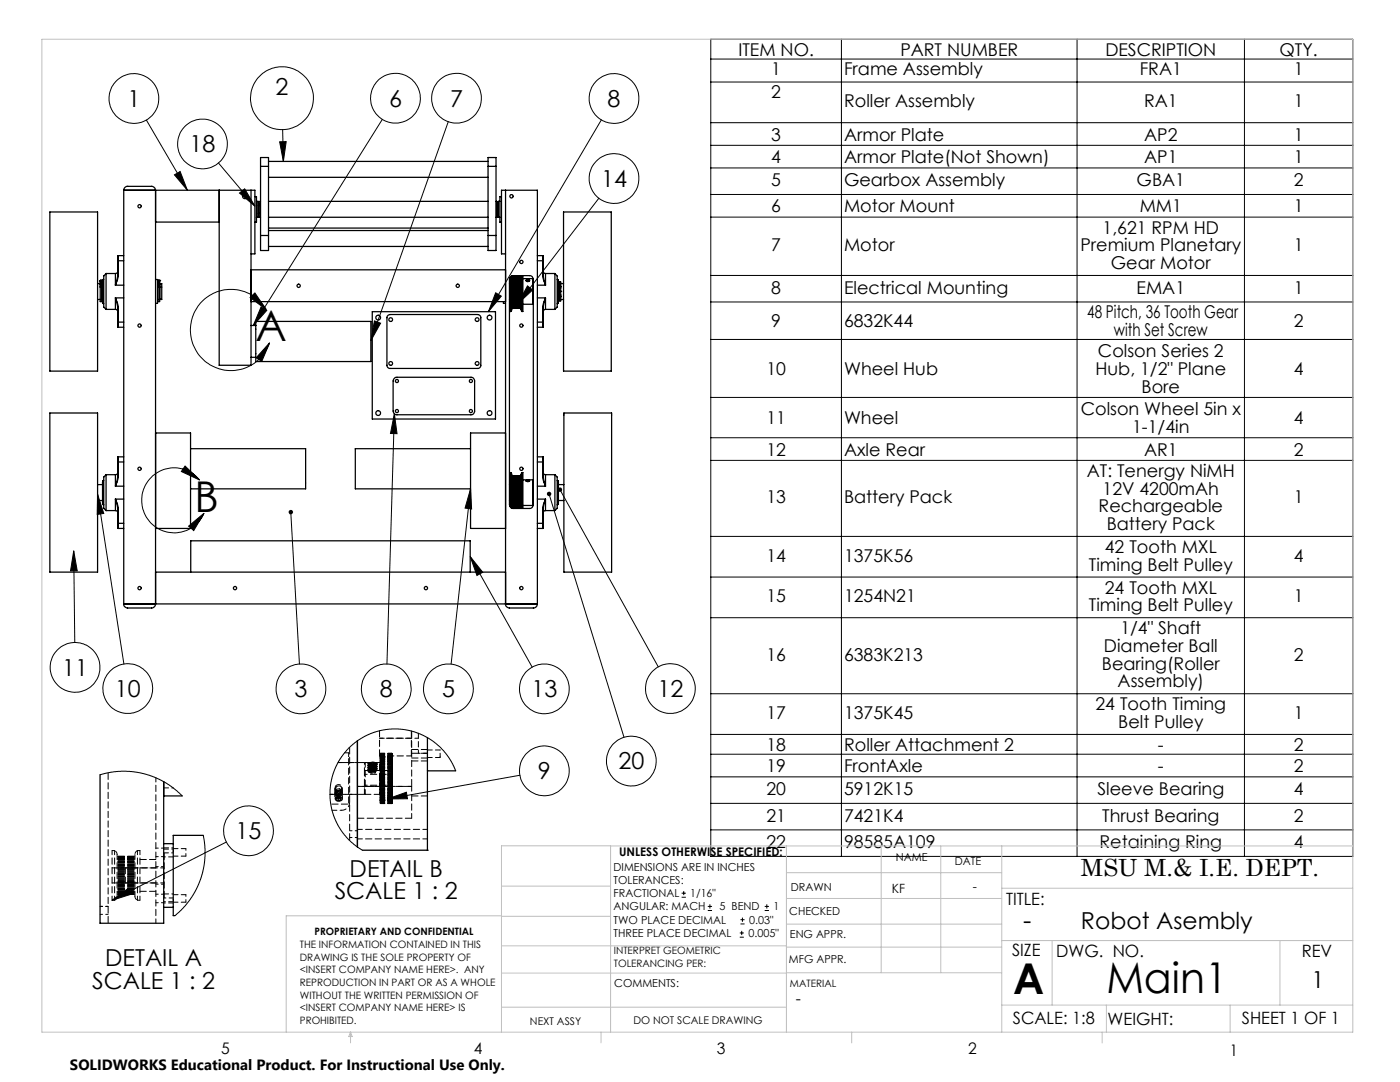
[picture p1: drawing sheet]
<svg xmlns="http://www.w3.org/2000/svg" width="279mm" height="216mm" viewBox="0 0 279 216" stroke-linecap="round" stroke-linejoin="round" font-family="sans-serif">
<g fill="none" stroke="#000" stroke-width=".2">
<path d="M141.9 7.8h128.1v163.1h-128.1zM141.9 16.4h128.1M141.9 11.8h128.1M167.9 7.8v163.1M214.9 7.8v163.1M248.4 7.8v163.1M29.2 24l8.2 14M34.8 34.9l1.1-.7 1.5 3.8zM43.6 32.5l7.3 8.6M47.8 38.5l1-.8 2.1 3.4zM55.8 28.3h1.3l-.5 3.9zM56.4 25.9l.2 6.3"/>
<path d="M76.3 23.8l-25.7 41.1M89.5 24.3l-15.5 43.7M119.5 39.5l-16.1 21.1M120 23.9l-22.5 38.3M141.9 24.5h128.1M141.9 29h128.1M141.9 33.5h128.1M141.9 38.8h128.1M49.9 59.4l1-.9 2.2 3.3zM98.9 58.4l1.1 .7-2.5 3.1zM105.3 57l1 .9-2.9 2.7zM141.9 43.3h128.1"/>
<path d="M141.9 55h128.1M52.1 61.2l1.1 .7-2.6 3zM53.1 61.8a8.1 8.1 0 0 0-12.6-1.8 8.1 8.1 0 0 0 1.3 12.7 8.1 8.1 0 0 0 12-4.3M53.8 68.4l-1.6 3.7-1.1-.7zM74.7 64l1.3 .5-2 3.5zM141.9 60.3h128.1M141.9 67.7h128.1M141.9 79.3h128.1M19.5 98.6l1.2 3.8-1.3 .3zM19.5 98.6l5.2 33.9M36.9 93l2.9 2.8-3.6-1.7zM39.8 95.8a6.5 6.5 0 0 0-9.8-.3 6.5 6.5 0 0 0 1.3 9.8 6.5 6.5 0 0 0 9.4-2.9"/>
<path d="M78.7 82.6l.5 3.9h-1.3zM78.7 82.6l-1.5 49.9M93.9 97.5l-3.9 35M93.9 97.5l.2 4.1-1.3-.2zM109.6 98.6l14.9 48.5M111.8 97.7l19.6 35.4M141.9 87.3h128.1M141.9 91.9h128.1M14.7 109.9l.7 4h-1.3zM14.7 109.9l.2 18.3M37.6 105l3.1-2.6-2 3.5zM58 102.2l1.8 30.3"/>
<path d="M93.8 111.1l2.5 3.1-1.1 .6zM93.8 111.1l12.4 22M141.9 107h128.1M141.9 115.1h128.1M141.9 123.3h128.1M141.9 138.4h128.1M20 154.6l2-.5 2.2-.2 2.4 .1 2.4 .4 1.9 .7 2.3 1.2 2.2 1.6 1 .9M77.3 159.4l3.8-1.3 .2 1.3zM90.9 153.8l-.5-1.3-.9-1.5-1.8-2.1-2.5-1.8-1.4-.7-1.6-.5-2.7-.4h-1.9l-1.7 .3-2.9 1-2.5 1.6-1 1-1.3 1.6-1.4 2.5-.8 2.8-.1 3 .3 2.1 .4 1.3 1.3 2.8 1.8 2.2 1.3 1.1 1.3 .9M103.8 154.7l-26.5 4.7M141.9 146.5h128.1M141.9 150.5h128.1"/>
<path d="M141.9 155h128.1M22.4 179.6l3.2-2.3 .6 1.1zM40.6 166.7l.3 2v2.2l-.3 2.5-.6 2.1-1 2.3-1 1.6-1.2 1.5-1.9 1.8M45.2 168l-22.8 11.6M85.3 169.7h.1M136 179h.9M136 178.2h.9M136.5 177.8v.8M141.9 160.3h128.1M141.9 165.6h128.1M141.3 181.7h.8M141.3 180.9h.8"/>
<path d="M141.7 180.4v.9M147.6 187h.8M147.6 186.2h.8M147.8 184.4h.8M147.8 183.5h.8M148 185.7v.9M148.2 183.1v.8M152.6 181.7h.9M152.6 180.9h.9M153 180.4v.9"/>
<circle cx="26.7" cy="19.7" r="5"/>
<circle cx="56.3" cy="19.6" r="6.3"/>
<circle cx="78.9" cy="19.6" r="5"/>
<circle cx="91.1" cy="19.6" r="5"/>
<circle cx="122.6" cy="19.6" r="5"/>
<circle cx="40.4" cy="28.7" r="5"/>
<circle cx="122.6" cy="35.6" r="5"/>
<circle cx="15" cy="133.2" r="5"/>
<circle cx="25.5" cy="137.4" r="5"/>
<circle cx="60" cy="137.5" r="5"/>
<circle cx="77.1" cy="137.5" r="5"/>
<circle cx="89.5" cy="137.4" r="5"/>
<circle cx="108.6" cy="137.5" r="5"/>
<circle cx="133.8" cy="137.4" r="5"/>
<circle cx="108.6" cy="153.8" r="5"/>
<circle cx="126" cy="151.9" r="5"/>
<circle cx="49.6" cy="165.8" r="5"/>
</g>
<g fill="none" stroke="#c0c0c0" stroke-width=".2">
<path d="M8.4 7.8h261.6v198.2h-261.6zM100.1 176.8h21.7M121.8 168.8v37.2M157 168.8v37.2M157 179.3h42.9M157 174.1h42.9M175.9 168.8v25.3M187.7 168.8v25.3M199.9 177.2h70.1M199.9 168.8v37.2M270 168.8h-169.9v37.2M100.1 194.2h56.9"/>
<path d="M100.1 188.7h56.9M100.1 182.8h21.7M100.1 182.7h-43v23.3M157 194.1h42.9M157 184.4h42.9M157 189h42.9M199.9 187.7h70.1M210 187.7v12.9M255.4 187.7v12.9M70 206v2.1M70 206l.3 .8h-.7zM100.1 201h56.9"/>
<path d="M119.9 206v2.1M170 206v2.1M199.9 200.6h70.1M220 206v2.1M220.8 200.6v5.4M245.5 200.6v5.4"/>
</g>
<g fill="#000">
<path d="M34.8 34.9l1.1-.7 1.5 3.8zM55.8 28.3h1.3l-.5 3.9zM52.1 61.2l1.1 .7-2.6 3zM74.7 64l1.3 .5-2 3.5zM98.9 58.4l1.1 .7-2.5 3.1zM111.5 97.4a.44 .44 0 0 0 0 .7 .44 .44 0 0 0 .7-.3 .44 .44 0 0 0-.7-.5l.3 .4zM93.8 111.1l2.5 3.1-1.1 .6zM93.9 97.5l.2 4.1-1.3-.2zM78.7 82.6l.5 3.9h-1.3zM14.7 109.9l.7 4h-1.3zM19.5 98.6l1.2 3.8-1.3 .3zM57.7 101.9a.44 .44 0 0 0 .2 .7 .44 .44 0 0 0 .6-.3 .44 .44 0 0 0-.5-.6v.5v-.5zM105.3 57l1 .9-2.9 2.7zM109.3 98.2a.44 .44 0 0 0 0 .7 .44 .44 0 0 0 .7-.2 .44 .44 0 0 0-.5-.6l.1 .5-.1-.5zM47.8 38.5l1-.8 2.1 3.4zM22.4 179.6l3.2-2.3 .6 1.1zM77.3 159.4l3.8-1.3 .2 1.3z"/>
<path d="M49.9 59.4l1-.9 2.2 3.3zM53.8 68.4l-1.6 3.7-1.1-.7zM36.9 93l2.9 2.8-3.6-1.7zM37.6 105l3.1-2.6-2 3.5z"/>
</g>
<g fill="none" stroke="#000" stroke-width=".25">
<path d="M24.7 38a.77 .77 0 0 1 .8-.8h4.7a.85 .85 0 0 1 .8 .8v82.5a.85 .85 0 0 1-.8 .8h-4.7a.78 .78 0 0 1-.8-.8M24.7 38h26.2v12.7h-.8M24.7 38v82.5M43.7 38v34.9h6.4v-34.9M50.9 39.2h.3v4.2M52 33.2v-1.8h1.6v1.8M52 33.2h1.6M52 33.2v13.8M53.6 32.2h43.8M53.6 35.4h43.8M53.6 33.2v13.8M97.4 33.2v-1.8h1.6v1.8"/>
<path d="M97.4 33.2h1.6M97.4 33.2v13.8M99 33.2v13.8M100.1 39.2h-.3v5.1h.3M100.9 38v82.5a.78 .78 0 0 0 .8 .8h4.7a.78 .78 0 0 0 .8-.8M9.9 42.3h9.6v31.7h-9.6zM19.5 56.6h.5M19.5 59.8h.5M20 57.3v2.9h.3v-2.9M20 56.5v.3M20 57.1v.2M20 56.1v.4"/>
<path d="M20 56v.1M20 56h.1M20 56h.3M20 57.3h.3M20 56.5h.3M20 56.8h.3M20 57.1h.3M20 56.1h.1M20 56.8v.3M20 56.1h.3M20.3 56.5v.3M20.3 57.1v.2"/>
<path d="M20.3 56.1v.4M20.3 56v.1M20.3 56h.1M20.3 56.7h.1M20.3 59.7h.1M20.3 56.1h.1M20.3 56.8v.3M20.5 56.6h-.1v3.2h.1M20.5 56.1v4.2M20.6 55.8h-.1v4.7l.1 .1M20.6 55.8v4.8M20.6 55.8h.1"/>
<path d="M21.2 54.6v7.1M21.2 54.6l-.5 .5v6.2l.5 .4M21.2 54.6h1.8M23 59.4l.6 1.9M23 59.4l.5 1.9M23 54.6v2.3M23 59.4v2.3M23 56.9h1.7M23 59.4h1.7M23.5 54.2l-.1 .3-.4 .1M23.5 55l-.5 1.9M23.5 52.1v2.9"/>
<path d="M23.6 51h-.1v1.1M23.6 55l-.6 1.9M23.6 55h-.1M23.6 52l-.1 .1M23.6 51v1M23.6 51h1.1M23.6 52v3M23.6 52h1.1M31 55.8h.4v4.7h-.4M31 44.3h12.7M31.4 56.6h.1M31.4 59.8h.1"/>
<path d="M31.5 57.3v2.9h.4v-2.9M31.5 56.5v.3M31.5 57.1v.2M31.5 56.1v.4M31.5 56v.1M31.5 56h.1M31.5 56h.4M31.5 57.3h.4M31.5 56.5h.4M31.5 56.8h.4M31.5 57.1h.4M31.5 56.1h.4"/>
<path d="M31.5 56.1h.1M31.5 56.8v.3M31.9 56.5v.3M31.9 57.1v.2M31.9 56.1v.4M31.9 56v.1M31.9 56h.1M31.9 56.7h.1M31.9 59.7h.1M31.9 56.1h.1M31.9 56.8v.3M31.9 56.6h.4v3.2h-.4z"/>
<path d="M50.1 53.8h50.8M51.2 43.4v.9h-.3M51.2 43.4h.3M51.2 40.2h.3M51.5 40.2v3.2M51.6 42.6h.3M51.6 41h.3M52 47v3h1.6v-3M52 40.2h-.1v3.2h.1M52 47h1.6M53.6 43.4h43.8M53.6 40.2h43.8"/>
<path d="M53.6 45.5h43.8M53.6 46h43.8M53.6 49.2h43.8M97.4 47v3h1.6v-3M97.4 47h1.6M99 40.2h.1v3.2h-.1M99.1 42.6h.3M99.1 41h.3M99.4 40.2v3.2M99.4 43.4h.4M99.4 40.2h.4M100.9 50.7h-.8v-12.7h7.1v82.5"/>
<path d="M101.7 56.6h.1M101.7 59.8h.1M101.8 55.4v6.8h.2M102 55.2v7M102.1 55.1v6.8l-.1 .3M102.1 59.7h1.9M102.1 56.8h1.9M102.1 57.1h1.9M102.1 56.1h1.9M102.1 58.1h1.9M102.1 59.1h1.9M102.1 57.2h1.9"/>
<path d="M102.1 56.9h1.9M102.1 57.9h1.9M102.1 58.4h1.9M102.1 58.6h1.9M102.1 57.4h1.9M102.1 57.6h1.9M102.1 58.3h1.9M102.1 57.8h1.9M102.1 58.9h1.9M102.1 57.7h1.9M102.1 58.8h1.9M102.1 59.4h1.9"/>
<path d="M102.1 59.5h1.9M102.1 59.2h1.9M102.1 56.4h1.9M102.1 56.6h1.9M102.1 59.8h1.9M102.1 60h1.9M102.1 56.3h1.9M102.1 56.2h1.9M102.1 56h1.9M102.1 55.8h1.9M102.1 55.7h1.9M102.1 55.5h1.9"/>
<path d="M102.1 55.4h1.9M102.1 55.2h1.9M102.1 55.1h1.9M102.3 55h3.4a.73 .73 0 0 1 .7 .8v44.9a.73 .73 0 0 1-.7 .8h-3.2a.78 .78 0 0 1-.8-.8v-44.9a.78 .78 0 0 1 .8-.8M104 55v6.7l.2 .5M104.2 55v7.2M104.4 55v7.2h-.2M104.4 55.6h1.9v5.1h-1.9M105 55.9l.1-.1a.35 .35 0 0 1 .3 0 .35 .35 0 0 1 .3 .3h-.1a.35 .35 0 0 1-.4 .1 .35 .35 0 0 1-.2-.3zM105.1 55.9a.27 .27 0 0 1 .3-.1 .27 .27 0 0 1 .2 .3h-.5zM105.1 55.9l-.1 .1M105.3 55.9h.2l-.2 .2"/>
<path d="M105.3 55.9h-.1l.1 .2M105.3 55.9v.2M105.6 55.9l.1 .1M106.3 56.6h.1M106.3 59.8h.1M107.2 51h1.1M107.2 56.9h1.7M107.2 59.4h1.7M107.2 52h1.1M108.3 51l.1 1.1M108.3 55l.2 .9 .4 1M108.3 55h.1"/>
<path d="M108.3 52l.1 .1M108.3 51v1M108.3 52v3M108.4 54.2l.1 .3 .4 .1M108.4 55l.5 1.9M108.4 52.1v2.9M108.9 59.4l-.4 1-.2 .9M108.9 59.4l-.5 1.9M108.9 54.6v2.3M108.9 59.4v2.3M108.9 54.6h1.8M110.7 54.6l.5 .5v6.2l-.5 .4"/>
<path d="M110.7 54.6v7.1M111.2 55.8h.1M111.3 55.8h.1v4.7l-.1 .1M111.3 55.8v4.8M111.4 56.1v4.2M111.4 56.6h.1v3.2h-.1M111.5 56.7h.1M111.5 59.7h.1M111.6 58.1h.1M111.6 58.2v.6M111.6 57.5v.6M111.6 58.8v.3"/>
<path d="M111.6 57.3v.2M111.6 59.1v.2M111.6 57.1v.1M111.6 59.3v.7h.3v-.7M111.6 57.1v-.8h.3v.8M111.6 57.3h.3M111.6 57.1h.3M111.6 58.2h.3M111.6 57.2v.1M111.6 58.2h.1M111.6 59.1h.1M111.6 58.1h.3"/>
<path d="M111.6 58.8h.3M111.6 57.5h.3M111.6 59.1h.3M111.6 57.2h.3M111.6 59.3h.3M111.9 58.1h.1M111.9 58.2v.6M111.9 57.5v.6M111.9 58.8v.3M111.9 57.3v.2M111.9 59.1v.2M111.9 57.1v.1"/>
<path d="M111.9 56.6h.6M111.9 59.8h.6M111.9 57.2v.1M111.9 58.1v.1M111.9 59.1h.1M112.5 42.3h9.5v31.7h-9.5zM20.6 60.6h.1M21.2 61.7h1.8M23 61.7l.3 .1 .2 .4M23.5 64.2v1.1h.1M23.5 61.3h.1M23.5 64.2l.1 .1"/>
<path d="M23.5 61.3v2.9M23.6 64.3v1M23.6 65.3h1.1M23.6 61.3v3M23.6 64.3h1.1M50.1 60.2h50.8M50.1 64.9h.9M50.1 71.3h.9M51 64.9v-.8h23v8h-23v-.8M51 64.9v6.4M74.3 62.2h24.6v21.4h-24.6zM77.4 63l.5-.2h17.4a.66 .66 0 0 1 .7 .6v9.5a.6 .6 0 0 1-.7 .6h-17.4a.6 .6 0 0 1-.7-.6v-9.6z"/>
<path d="M78.7 75.5l.4-.2h14.9a.72 .72 0 0 1 .7 .7v6a.72 .72 0 0 1-.7 .8h-14.8a.78 .78 0 0 1-.7-.8v-6zM100.5 60.2v.3h.4M102.1 60.7h1.9M102.1 61.5h1.9M102.1 60.1h1.9M102.1 60.2h1.9M102.1 60.4h1.9M102.1 60.6h1.9M102.1 60.9h1.9M102.1 61h1.9M102.1 61.2h1.9M102.1 61.3h1.9"/>
<path d="M102.1 61.4h1.9M107.2 65.3h1.1M107.2 64.3h1.1M108.3 64.3v1M108.3 61.3v3M108.4 64.2l-.1 1.1M108.4 61.3h-.1M108.4 64.2l-.1 .1M108.4 61.3v2.9M108.9 61.7l-.3 .1-.2 .4M108.9 61.7h1.8M111.2 60.6h.1"/>
<path d="M9.9 82.4h9.6v31.8h-9.6zM19.5 99.9h1M19.5 96.7h1M20.5 96.2v4.2M20.6 95.9l-.1 .1v4.6l.1 .1M20.6 95.9v4.8M20.6 95.9h.1M21.2 94.7l-.5 .5v6.2l.5 .5M21.2 94.7v7.2M21.2 94.7h1.8M23 99.6l.5 1.8M23 99.6l.6 1.9"/>
<path d="M23 94.7v2.3M23 99.6v2.3M23 99.6h1.7M23 97h1.7M23.5 94.3l-.1 .3-.4 .1M23.5 95.2l-.5 1.8M23.5 92.2v3M23.6 91.2h-.1v1M23.6 95.1l-.1 .1M23.6 95.1l-.6 1.9M23.6 92.2h-.1M23.6 91.2v1"/>
<path d="M23.6 91.2h1.1M23.6 92.2h1.1M23.6 92.2v2.9M31 86.4h7v19h-7M38 89.5h23v8h-23M93.9 89.5h-23v8h23M100.9 86.4h-7v19h7M101.7 99.9h.1M101.7 96.7h.1M102 94.3l.1 .3v6.8h1.9M102 94.3v7M102 94.3h-.2v6.8"/>
<path d="M102.1 94.9h1.9M102.1 98h1.9M102.1 98.2h1.9M102.1 98.5h1.9M102.1 98.7h1.9M102.1 97.5h1.9M102.1 97.7h1.9M102.1 98.3h1.9M102.1 98.4h1.9M102.1 99h1.9M102.1 99.2h1.9M102.1 97.8h1.9"/>
<path d="M102.1 98.9h1.9M102.1 97h1.9M102.1 97.2h1.9M102.1 97.3h1.9M102.1 99.4h1.9M102.1 99.5h1.9M102.1 99.7h1.9M102.1 96.6h1.9M102.1 96.8h1.9M102.1 96.9h1.9M102.1 99.8h1.9M102.1 99.9h1.9"/>
<path d="M102.1 96.2h1.9M102.1 96.3h1.9M102.1 96.5h1.9M102.1 96.1h1.9M102.1 95.8h1.9M102.1 96h1.9M102.1 95.6h1.9M102.1 95.5h1.9M102.1 95.4h1.9M102.1 95.3h1.9M102.1 95.1h1.9M102.1 95h1.9"/>
<path d="M104.2 94.3l-.2 .5v6.7M104.2 94.3v7.2M104.2 94.3h.2v7.2M104.4 95.7h1.9v5.2h-1.9M105 95.9l.2-.1a.28 .28 0 0 1 .3 0 .28 .28 0 0 1 .2 .2l-.1 .1a.4 .4 0 0 1-.6-.2zM105.1 95.9a.27 .27 0 0 1 .3-.1 .27 .27 0 0 1 .2 .2h-.5zM105.1 95.9l-.1 .1M105.3 95.8l.2 .1-.2 .1M105.3 95.8l-.1 .1 .1 .1M105.3 95.8v.2M105.6 95.9l.1 .1M106.3 99.9h.1"/>
<path d="M106.3 96.7h.1M107.2 91.2h1.1M107.2 99.6h1.7M107.2 97h1.7M107.2 92.2h1.1M108.3 91.2l.1 1M108.3 95.1l.2 .9 .4 1M108.3 95.1l.1 .1M108.3 92.2h.1M108.3 91.2v1M108.3 92.2v2.9M108.4 94.3l.1 .3 .4 .1"/>
<path d="M108.4 95.2l.5 1.8M108.4 92.2v3M108.9 99.6l-.4 1-.2 .9M108.9 99.6l-.5 1.8M108.9 94.7v2.3M108.9 99.6v2.3M108.9 94.7h1.8M110.7 94.7l.5 .5v6.2l-.5 .5M110.7 94.7v7.2M111.2 95.9h.1M111.3 95.9l.1 .1v4.6l-.1 .1M111.3 95.9v4.8"/>
<path d="M111.4 96.2v4.2M111.4 99.9h1.1M111.4 96.7h1.1M112.5 82.4h9.6v31.8h-9.6zM20.6 100.7h.1M21.2 101.9h1.8M23 101.9l.4 .1 .1 .3M23.5 104.4v1h.1M23.5 101.4l.1 .1M23.5 104.4h.1M23.5 101.4v3M23.6 104.4v1"/>
<path d="M23.6 105.4h1.1M23.6 104.4h1.1M23.6 101.5v2.9M31 114.2h69.9M38.1 114.2v-6.3h55.7v6.3M102.1 100.9h1.9M102.1 100.1h1.9M102.1 100.2h1.9M102.1 100.4h1.9M102.1 100.5h1.9M102.1 100.6h1.9M102.1 100.8h1.9"/>
<path d="M102.1 101.1h1.9M102.1 101.3h1.9M107.2 105.4h1.1M107.2 104.4h1.1M108.3 104.4v1M108.3 101.5v2.9M108.4 104.4l-.1 1M108.4 101.4l-.1 .1M108.4 104.4h-.1M108.4 101.4v3M108.9 101.9l-.4 .1-.1 .3M108.9 101.9h1.8"/>
<path d="M111.3 100.7h-.1M24.7 120.5h82.5M20 154.6v29.6h12.7v-28.2M32.7 158.8h3.7M71.3 147.8v21.2M85.3 153.8h5.6M85.3 147.2v22.5h-13M32.7 168.3h1.9M34.6 168.3v12.7M40.6 166.7h-6v1.6M32.7 181h1.9M34.6 181v1.7h.3"/>
<circle cx="48.9" cy="39.2" r=".47"/>
<circle cx="102.1" cy="39.2" r=".34"/>
<circle cx="27.9" cy="41.2" r=".33"/>
<circle cx="59.6" cy="57" r=".33"/>
<circle cx="91.4" cy="57" r=".33"/>
<circle cx="104" cy="52.3" r=".33"/>
<circle cx="27.9" cy="65" r=".33"/>
<circle cx="75.5" cy="63.4" r=".48"/>
<circle cx="78" cy="63.8" r=".37"/>
<circle cx="78" cy="72.5" r=".37"/>
<circle cx="79.2" cy="76" r=".32"/>
<circle cx="94" cy="76" r=".31"/>
<circle cx="95.2" cy="63.8" r=".37"/>
<circle cx="95.2" cy="72.5" r=".37"/>
<circle cx="97.7" cy="63.4" r=".48"/>
<circle cx="104.1" cy="65" r=".33"/>
<circle cx="27.9" cy="93.5" r=".33"/>
<circle cx="75.5" cy="82.4" r=".48"/>
<circle cx="79.2" cy="82" r=".32"/>
<circle cx="94" cy="82" r=".32"/>
<circle cx="97.7" cy="82.4" r=".48"/>
<circle cx="104.1" cy="93.5" r=".33"/>
<circle cx="27.9" cy="117.4" r=".33"/>
<circle cx="46.9" cy="117.3" r=".33"/>
<circle cx="85" cy="117.3" r=".33"/>
<circle cx="104" cy="117.4" r=".33"/>
</g>
<g fill="none" stroke="#000" stroke-width=".2" stroke-dasharray="1.3 .6" stroke-dashoffset=".4">
<path d="M66.9 157.4v.9M67 157.3a.54 .54 0 0 1 .7-.5 .54 .54 0 0 1 .3 .8l-.2 .1M68.3 158.3v-.9M69.6 150.2h-.8M74.6 152.7l.5-.2a1.06 1.06 0 0 0-1.4 .1v.1M74.9 153.4h-.8l-.4 .3 .4 .3h.7M75.9 155.3h2.4M75.9 155.1h2.4M75.9 155.9h2.4M75.9 154.5h2.4M75.9 156.1h2.4M75.9 154.3h2.4"/>
<path d="M75.9 156.6h2.4M75.9 153.8h2.4M75.9 156.8h2.4M75.9 153.6h2.4M75.9 157.3h2.4M75.9 155.2h2.4M75.9 156h2.4M75.9 157.5h2.4M75.9 156.7h2.4M75.9 153.7h2.4M75.9 152.9h2.4M75.9 153h2.4"/>
<path d="M75.9 153.1h2.4M75.9 158.2h2.4M75.9 152.3h2.4M75.9 158h2.4M75.9 158.1h2.4M75.9 152.4h2.4M75.9 158.7h2.4M75.9 158.6h2.4M75.9 151.7h2.4M75.9 151.9h2.4M75.9 159.1h2.4M75.9 159.2h2.4"/>
<path d="M75.9 151.3h2.4M75.9 151.5h2.4M75.9 151.4h2.4M75.9 159.4h2.4M75.9 159.5h2.4M75.9 151.1h2.4M75.9 151h2.4M75.9 159.7h2.4M75.9 150.9h2.4M75.9 159.8h2.4M75.9 159.6h2.4M75.9 151.2h2.4"/>
<path d="M75.9 159.3h2.4M75.9 151.6h2.4M75.9 158.9h2.4M75.9 158.8h2.4M75.9 152h2.4M75.9 152.1h2.4M75.9 158.4h2.4M75.9 152.6h2.4M75.9 152.5h2.4M75.9 152.7h2.4M75.9 157.8h2.4M75.9 157.6h2.4"/>
<path d="M75.9 153.2h2.4M75.9 153.3h2.4M75.9 157.1h2.4M75.9 156.9h2.4M75.9 153.9h2.4M75.9 154h2.4M75.9 156.4h2.4M75.9 156.2h2.4M75.9 154.7h2.4M75.9 154.6h2.4M75.9 155.4h2.4M75.9 154.8h2.4"/>
<path d="M75.9 155.6h2.4M78.3 155.2h-2.4M78.3 155.9h-2.4M78.3 154.4h-2.4M78.3 156.7h-2.4M78.3 153.7h-2.4M78.3 157.4h-2.4M78.3 153h-2.4M78.3 158h-2.4M78.3 152.4h-2.4M78.3 158.6h-2.4M78.3 151.8h-2.4"/>
<path d="M78.3 159.1h-2.4M78.3 151.4h-2.4M78.3 159.4h-2.4M78.3 151.1h-2.4M78.3 159.6h-2.4M78.3 150.9h-2.4M78.3 159.7h-2.4M78.3 151h-2.4M78.3 159.5h-2.4M78.3 151.2h-2.4M78.3 159.2h-2.4M78.3 151.6h-2.4"/>
<path d="M78.3 158.8h-2.4M78.3 152.1h-2.4M78.3 158.3h-2.4M78.3 152.6h-2.4M78.3 157.7h-2.4M78.3 153.3h-2.4M78.3 157h-2.4M78.3 154h-2.4M78.3 156.3h-2.4M78.3 154.7h-2.4M78.3 155.5h-2.4M78.3 153.8h-2.4"/>
<path d="M78.3 157.3h-2.4M78.3 158.2h-2.4M78.3 157.6h-2.4M22.4 169.7v9.9M22.9 169.7v9.9M27.4 169.7v9.9M27.9 169.7v9.9M31.1 184.2v-29"/>
</g>
<g fill="none" stroke="#000" stroke-width=".2" stroke-dasharray="1.3 .6" stroke-dashoffset=".3">
<path d="M72.9 152.2v6.3M74.1 152.6l.7-.1M74.2 152.8h.8a1.07 1.07 0 0 0-1.3 .1 1.07 1.07 0 0 0 1.3 .2 1.07 1.07 0 0 0-1.3 .2 1.07 1.07 0 0 0 1.3 .2M74.2 153.7l-.7 .1M74.8 154l-.7 .1M74.9 153.8l-.7-.1M74.9 153.4h-.8l-.4 .3 .5 .3 .7-.1M75.1 152.7l.1-.1a1.49 1.49 0 0 0-1.7 .2l.3 .2M75.7 150.8h6.4M75.7 147.3h6.4M85.3 151.2h2.5M87.8 149.7h-2.5"/>
<path d="M23.4 170.5v8.3M26.9 170.5v8.3M34.6 170.8h2.5M37.1 178.5h-2.5M37.1 169.3h-2.5M69.8 160.1a1.59 1.59 0 0 1-1.6 1.6M71.4 167.4h13.9M82.2 163.3v-6.4M85.3 165.5h-13.9M34.6 180h2.5"/>
</g>
<g fill="none" stroke="#000" stroke-width=".2" stroke-dasharray="1.3 .6" stroke-dashoffset="-.2">
<path d="M69.6 151.2v9.2M23.4 174.4h3.5M23.4 174.8h3.5M23.4 174.9h3.5M23.4 174.3h3.5M23.4 175.2h3.5M23.4 175.4h3.5M23.4 175.7h3.5M23.4 173.4h3.5M23.4 173.8h3.5M23.4 174h3.5M23.4 175.8h3.5"/>
<path d="M23.4 176.1h3.5M23.4 176.3h3.5M23.4 176.7h3.5M23.4 172.6h3.5M23.4 172.9h3.5M23.4 173.1h3.5M23.4 176.9h3.5M23.4 177.2h3.5M23.4 176.6h3.5M23.4 177.4h3.5M23.4 172.4h3.5M23.4 171.8h3.5"/>
<path d="M23.4 172.1h3.5M23.4 177.5h3.5M23.4 177.3h3.5M23.4 172h3.5M23.4 177.8h3.5M23.4 178h3.5M23.4 171.3h3.5M23.4 171.4h3.5M23.4 177.9h3.5M23.4 171.5h3.5M23.4 178.3h3.5M23.4 178.4h3.5"/>
<path d="M23.4 171h3.5M23.4 170.9h3.5M23.4 178.1h3.5M23.4 171.2h3.5M23.4 178.5h3.5M23.4 171.1h3.5M23.4 171.6h3.5M23.4 177.6h3.5M23.4 171.9h3.5M23.4 177h3.5M23.4 172.2h3.5M23.4 172.5h3.5"/>
<path d="M23.4 176.8h3.5M23.4 172.7h3.5M23.4 172.8h3.5M23.4 176.2h3.5M23.4 176.5h3.5M23.4 173.3h3.5M23.4 175.9h3.5M23.4 173h3.5M23.4 173.6h3.5M23.4 174.1h3.5M23.4 175h3.5M23.4 174.5h3.5"/>
<path d="M23.4 175.6h3.5M23.4 174.6h3.5M26.9 170.9h-3.5M66 160.4h3.6"/>
</g>
<path d="M67 158.5a.53 .53 0 0 1 .6-.6 .53 .53 0 0 1 .4 .8l-.6 .1-.4-.3M69.8 149.1v18.6M72.7 152.2h-5.2M72.9 156.9h5.2M74.6 152.7l.6-.2a1.49 1.49 0 0 0-1.7 .2 1.49 1.49 0 0 0 1.7 .2 1.49 1.49 0 0 0-1.7 .2 1.49 1.49 0 0 0 1.7 .2 1.49 1.49 0 0 0-1.7 .2l.4 .2M74.6 152.7l.6-.3-.1-.2a2.4 2.4 0 0 0-1.7 .2l.4 .2M78.1 153.7h-3.4M82.2 156.9v-11M32.8 179.2v-9M21.6 184.2v-30" fill="none" stroke="#000" stroke-width=".2" stroke-dasharray="1.3 .6" stroke-dashoffset="-.1"/>
<g fill="none" stroke="#000" stroke-width=".2" stroke-dasharray="1.3 .6" stroke-dashoffset=".8">
<path d="M69.8 158.5h1.6M71.4 152.2h-1.6M72.7 153.7v-1.5M72.9 156.9h-1.5M74.7 152.1l-1.1 .2-.1 .2 .3 .1M75 152.7a1.07 1.07 0 0 0-1.3 .2l.2 .2M75 153.1a1.07 1.07 0 0 0-1.3 .2l.2 .2M75 152.3a1.07 1.07 0 0 0-1.3 .2l.2 .2M31.1 170.9h1.6M31.1 176.4h1.6M32.7 178.4h-1.6M32.7 169.2h-1.6"/>
<path d="M32.7 172.9h-1.6M37.1 170.8v-1.5M69.8 167.1h1.6M71.4 165.8h-1.6M21.6 182.4h-1.6M21.6 180.9h-1.6M31.1 180.1h1.6M37.1 180v-1.5"/>
</g>
<path d="M65.9 158.5h6.8M67 159.3a.54 .54 0 0 0 .6 .5 .54 .54 0 0 0 .5-.5l-.5-.2-.6 .2M72.7 158.5v-4.8M72.9 158.5h2.9M74.9 152.7l.3-.2a1.49 1.49 0 0 0-1.7 .2 1.49 1.49 0 0 0 1.7 .2 1.49 1.49 0 0 0-1.7 .2 1.49 1.49 0 0 0 1.7 .2 1.49 1.49 0 0 0-1.7 .2l.3 .2M75 152.7l.2-.1a1.49 1.49 0 0 0-1.7 .2l.6 .3M75.1 153.1l.1-.2a1.49 1.49 0 0 0-1.7 .2l.6 .4M75.8 152.2h-2.9M22.4 176.2h8.7M25 176.2v-3M31.1 173.2h-8.7" fill="none" stroke="#000" stroke-width=".2" stroke-dasharray="1.3 .6" stroke-dashoffset=".1"/>
<path d="M34.6 157.2h-1.9M32.7 171h1.9M32.7 179.9h1.9M34.6 169.2h-1.9M34.6 178.4h-1.9M34.6 169.4h-1.9M68.2 161.7h-1.9M32.7 180.2h1.9" fill="none" stroke="#000" stroke-width=".2" stroke-dasharray="1.3 .6" stroke-dashoffset="1"/>
<g fill="none" stroke="#000" stroke-width=".2" stroke-dasharray="1.3 .6">
<path d="M67.1 157.9l-.2 .3M67.1 159.7h.1M67.2 157.8l-.1 .1M67.2 159.2v.4M67.2 159.2v-.3M67.2 159.4l.4-.2M67.2 158.9l.4-.1M67.2 158.2v.3M67.2 158.5l.4 .2M67.2 157.9v.3M67.2 158.2l.4 .2M67.4 157.7l-.4-.4"/>
<path d="M67.6 159.3v.4M67.6 159.3l-.4-.1M67.6 159.7l-.4-.1M67.6 158.8v.4M67.6 159.2l.3 .2M67.6 158.8l.3 .1M67.6 158l-.4 .2M67.6 158.7l.3-.2M67.6 157.7v.3M67.6 158.4v.3M67.6 158.4l.3-.2M67.6 157.7l-.4 .2"/>
<path d="M67.9 159.2l-.3 .1M67.9 159.6l-.3 .1M67.9 159.2v.4M67.9 158.9v.3M67.9 158.5v-.3M67.9 158.2l-.3-.2M67.9 157.9v.3M67.9 157.9l-.3-.2M68 159.7h.1M68.1 157.9l-.1-.1M72.7 158.3l.2 .2M72.7 157.1l.2-.2"/>
<path d="M72.9 152.2l-.2 .1M72.9 153.7l-.2-.1M73.5 152.4v.1M73.5 153.8v.1M73.5 153.5h.1M73.5 153.1h.1M73.5 152.7v.1M73.5 153.9l.1 .2M73.5 152.5l.3 .1M73.5 153.8h.1M73.5 152.5l.2 .2M73.6 153.9h.1"/>
<path d="M73.7 152.2l-.1 .1M73.7 153.6v.1M73.7 153.3h.1M73.7 152.9h.1M73.7 153l.2 .1M73.7 153.4l.2 .1M73.7 153.8h.2M73.7 152.6l.2 .1M73.8 153.8l.1 .1M73.8 152.6v.1M73.8 152.7l-.3-.2M73.9 152.4l-.2 .1"/>
<path d="M73.9 153.3l.1-.1M73.9 152.3l.2-.1M73.9 152.7l-.2 .1M73.9 153.1l-.2 .1M73.9 153.5l-.2 .1M73.9 152.7l-.1 .1M73.9 153.1l-.1 .1M73.9 153.5h-.1M73.9 152.4h-.1M74 153.2h.3M74 153.4v-.2M74 153.2h.1"/>
<path d="M74 153.4l-.1-.1M74 153.4h.1M74 153.4l.3 .1M74.1 152.3v-.1M74.1 153.2h.2M74.1 152.2h.5M74.1 152.2h.1M74.1 153.4v-.2M74.2 152.8h.4M74.3 153.2h.4M74.3 153.2h.3M74.6 153.2h.1"/>
<path d="M74.6 152.2l.2 .1M74.6 153.4v-.2M74.6 152.5h-.5M74.6 153.4h-.3M74.7 153.2v.2M74.7 153.4h.1M74.7 153.2l.1 .1M74.7 153.6l.3 .2M74.7 152.4h.1M74.7 152.4l-.1 .1M74.8 152.4l-.2 .1M74.8 154.3l.1-.1"/>
<path d="M74.8 153.9h.1M74.9 153.5l.3 .2M74.9 153.1h.2M74.9 153.5l.2-.1M74.9 153.9l.2-.1M74.9 152.8l.2-.1M74.9 153.9l.1-.1M74.9 154.2v-.3M75 153.8h-.1M75 152.3l-.3-.2M75 153.8l-.2 .2M75.1 152.8l-.2-.1"/>
<path d="M75.1 153.1h-.2M75.1 153.5l-.2-.1M75.1 152.4h-.1M75.1 153.2l-.2-.1M75.1 152.4l-.2-.1M75.1 152.6l.1-.2M75.2 153.7v-.1l-.3-.1M75.2 153.7l-.5-.1M75.2 153.7h.1M75.2 152.6v-.1M75.2 152.9h.1M75.2 153.3h.1"/>
<path d="M75.2 153.7v-.1M75.7 150.8v-5M75.8 155.6v2.9v-6.3v3.4M75.8 158.5l.1 .1M75.9 155.4l.1 .1M75.9 155.8v-.4M75.9 154.6h.1M75.9 154.9v-.3M75.9 155.4v-.1M75.9 155.1v-.2M75.9 156.3l.1 .1M75.9 156.6v-.3"/>
<path d="M75.9 156.3v-.2M75.9 154.3v-.2M75.9 153.8h.1M75.9 154.1v-.3M75.9 157.1l.1 .1M75.9 157.4v-.3M75.9 157.1v-.3M75.9 153.6v-.3M75.9 157.3v.1M75.9 153h.1M75.9 153.3v-.3M75.9 155.2v-.1"/>
<path d="M75.9 155.3v-.1M75.9 155.9h.1M75.9 155.2h.1M75.9 153v.1M75.9 156.1v-.1M75.9 156v-.1M75.9 154.5h.1M75.9 154.4v-.1M75.9 154.5v-.1M75.9 157.9l.1 .1M75.9 158.2v-.3M75.9 156.7v-.1"/>
<path d="M75.9 157.9v-.4M75.9 156.7h.1M75.9 156.8v-.1M75.9 152.9v-.4M75.9 152.1h.1M75.9 158v.2M75.9 153.7v-.1M75.9 153.7h.1M75.9 152.3l.1-.1M75.9 152.5v-.2M75.9 152.3v.1M75.9 157.5h.1"/>
<path d="M75.9 158.6l.1 .1M75.9 158.8v-.2M75.9 153v-.1M75.9 158.6v-.4M75.9 152.3v-.4M75.9 158.6v.2M75.9 151.6h.1M75.9 151.9v-.3M75.9 158.2h.1M75.9 151.6v.3M75.9 159.2l.1 .1M75.9 159.4v-.2"/>
<path d="M75.9 159.2v-.5M75.9 151.5v-.2M75.9 159.1v.3M75.9 151.1h.1M75.9 151.3v-.2M75.9 151.1v.3M75.9 159.6l.1 .2M75.9 159.6v-.1M75.9 159.8v-.2M75.9 151v-.1M75.9 159.4v.4M75.9 150.8l.1-.1"/>
<path d="M75.9 150.9v-.1M75.9 150.8v.3M75.9 160l.1 .1M75.9 160v-.1M75.9 150.6h.1M75.9 150.5l.1-.1M75.9 159.8v.1M75.9 150.4l.1-.1M75.9 150.7l.1-.1M75.9 159.9l.1 .1M75.9 151l.1-.1M75.9 159.5l.1 .1"/>
<path d="M75.9 158.9v.1M75.9 151.5l.1-.1M75.9 159l.1 .1M75.9 158.4v.1M75.9 158.4h.1M75.9 152.1l.1-.1M75.9 157.7h.1M75.9 152.8l.1-.1M75.9 156.9h.1M75.9 153.5h.1M75.9 154.4l.1-.1M75.9 156.1l.1-.1"/>
<path d="M75.9 152.1l-.1 .1M76 157.4h.1M76 155.5v.2M76 155.7l-.1 .1M76 154.6v.2M76 154.8l-.1 .1M76 156.4v.2M76 156.6h-.1M76 154l-.1 .1M76 153.8v.2M76 157.2v.2M76 157.4h-.1"/>
<path d="M76 153.2l-.1 .1M76 153v.2M76 158v.2M76 158.2h-.1M76 152.4l-.1 .1M76 152.2v.2M76 158.7v.1M76 158.8h-.1M76 151.8l-.1 .1M76 151.6v.2M76 159.3v.1M76 159.4h-.1"/>
<path d="M76 151.2l-.1 .1M76 151.1v.1M76 159.8v.1M76 159.9l-.1-.1M76 150.8l-.1 .1M76 150.7v.1M76 150.5l-.1 .1M76 150.4v.1M76 150.3l-.1 .1M76 150.3h.1M76 150.4v-.1M76 150.6v-.1"/>
<path d="M76 160v-.1M76 150.9v-.1M76 159.6v-.1M76 159.5l-.1-.1M76 151.4v-.2M76 159.1v-.2M76 158.9l-.1-.1M76 152v-.2M76 152.5h-.1M76 158.4v-.2M76 152.7v-.2M76 153.3h-.1"/>
<path d="M76 154.1h-.1M76 157.7v-.2M76 157.5l-.1-.1M76 153.5v-.2M76 156.9v-.2M76 156.7l-.1-.1M76 154.3v-.2M76 156v-.2M76 155.8h-.1M76 155.2v-.3M76 154.9h-.1M78.1 153.7v3.2"/>
<path d="M78.1 156.9l.2 .2M78.2 155.7v-.2M78.2 155.5l.1-.1M78.2 154.8v-.2M78.2 154.6h.1M78.2 156.6v-.2M78.2 156.4l.1-.1M78.2 154v-.2M78.2 153.8h.1M78.2 157.4v-.2M78.2 157.2l.1-.1M78.2 153.2v-.2"/>
<path d="M78.2 153h.1M78.2 158.2v-.2M78.2 158l.1-.1M78.2 152.4v-.2M78.2 152.2l.1 .1M78.2 158.8v-.1M78.2 158.7l.1-.1M78.2 151.8v-.2M78.2 151.6h.1M78.2 159.4v-.1M78.2 159.3l.1-.1M78.2 151.2v-.1"/>
<path d="M78.2 151.1h.1M78.2 159.8l.1-.2M78.2 159.9v-.1M78.2 150.8v-.1M78.2 150.7l.1 .1M78.2 150.5v-.1M78.2 150.4l.1 .1M78.2 150.3h.1M78.2 150.3l.1 .1M78.2 150.3v.1M78.2 150.5v.1M78.2 150.6l.1 .1"/>
<path d="M78.2 160l.1-.1M78.2 159.9v.1M78.2 150.8v.1M78.2 150.9l.1 .1M78.2 159.6l.1-.1M78.2 159.5v.1M78.2 151.2v.2M78.2 151.4l.1 .1M78.2 159.1l.1-.1M78.2 158.9v.2M78.2 158.4h.1M78.2 151.8v.2"/>
<path d="M78.2 152l.1 .1M78.2 158.2v.2M78.2 157.7h.1M78.2 152.5v.2M78.2 152.7l.1 .1M78.2 156.9h.1M78.2 157.5v.2M78.2 153.3v.2M78.2 153.5h.1M78.2 156.7v.2M78.2 154.1v.2M78.2 154.3l.1 .1"/>
<path d="M78.2 155.8v.2M78.2 156l.1 .1M78.2 154.9v.3M78.2 155.2h.1M78.2 157.4h.1M78.2 153.3h.1M78.3 155.8l-.1-.1M78.3 155.4v.4M78.3 154.9l-.1-.1M78.3 154.6v.3M78.3 155.4v-.1M78.3 155.1v-.2"/>
<path d="M78.3 156.6h-.1M78.3 156.3v.3M78.3 156.3v-.2M78.3 154.1l-.1-.1M78.3 154.3v-.2M78.3 153.8v.3M78.3 157.4h-.1M78.3 157.1v.3M78.3 157.1v-.3M78.3 153.3l-.1-.1M78.3 153.6v-.3M78.3 157.3v.1"/>
<path d="M78.3 153v.3M78.3 155.1v.1M78.3 155.2v.1M78.3 155.9h.1M78.3 155.2h.1M78.3 153v.1M78.3 156v.1M78.3 156v-.1M78.3 154.5h.1M78.3 154.3v.1M78.3 154.5v-.1M78.3 158.2h-.1"/>
<path d="M78.3 157.9v.3M78.3 156.7h.1M78.3 157.9v-.4M78.3 156.7v.1M78.3 153.7v.1M78.3 152.5l-.1-.1M78.3 152.9v-.4M78.3 158v.2M78.3 153.6v.1M78.3 153.7h.1M78.3 152.3v.2M78.3 152.3v.1"/>
<path d="M78.3 157.5h.1M78.3 158.8h-.1M78.3 158.6v.2M78.3 153h.1M78.3 152.9v.1M78.3 158.6v-.4M78.3 151.9l-.1-.1M78.3 152.3v-.4M78.3 151.6v.3M78.3 158.2h.1M78.3 159.4h-.1M78.3 159.2v.2"/>
<path d="M78.3 159.2v-.5M78.3 151.3l-.1-.1M78.3 151.5v-.2M78.3 159.1v.3M78.3 151.1v.2M78.3 151.1v.3M78.3 159.6v-.1M78.3 159.8l-.1 .1M78.3 159.6v.2M78.3 150.9l-.1-.1M78.3 151v-.1M78.3 159.4v.4"/>
<path d="M78.3 150.8v.1M78.3 150.8v.3M78.3 160v-.1M78.3 160v.1M78.3 150.6l-.1-.1M78.3 150.6h.1M78.3 150.4l-.1-.1M78.3 150.5v-.1M78.3 159.4l-.1 .1M78.3 158.4v.1M78.3 158.8l-.1 .1M78.3 152.6v-.1"/>
<path d="M78.3 152.1h.1M78.3 152.5h-.1M78.3 152.8h.1M78.3 154.1h-.1M78.3 157.4l-.1 .1M78.3 157.7v-.2M78.3 156.6l-.1 .1M78.3 155.8h-.1M78.3 154.9h-.1M78.3 153.6l-.2 .1M82.1 150.8v-5M82.2 156.9h-10.8"/>
<path d="M82.2 151.3h3.1M82.2 150.3h3.1M82.2 158.8h3.1M85.3 149.6h-3.1M85.3 151.8h-3.1M87.8 151.2v-.3M22.4 179.6h.5M22.9 169.7h-.5M27.4 179.6h.5M27.9 169.7h-.5M27.9 177.9h3.2M31.1 171.5h-3.2"/>
<path d="M75.9 160.1v-.1M75.9 160.2l.1 .1M75.9 160.2h.1M76 160.1v.1M76 160.2l-.1-.1M76 160.3h.1M76 160.3l-.1-.1M76 160.2h.1M78.2 160.1l.1-.1M78.2 160.2v-.1M78.2 160.3l.1-.1M78.2 160.3h.1"/>
<path d="M78.2 160.2h.1M78.3 160.1l-.1 .1M78.3 160.2l-.1 .1M82.2 163.3h-10.8"/>
</g>
<g fill="none" stroke="#000" stroke-width=".2" stroke-dasharray="1.3 .6" stroke-dashoffset=".5">
<path d="M66.9 158.2a.81 .81 0 0 0 1.4 0l-.2-.3M66.9 158.5a.67 .67 0 0 1 .7-.8 .67 .67 0 0 1 .6 .8 .78 .78 0 0 1-1.3 0M66.9 157.6a.67 .67 0 0 1 .7-.8 .67 .67 0 0 1 .6 .8 .78 .78 0 0 1-1.3 0M67.4 158.9a.65 .65 0 0 0 .9-.8 .65 .65 0 0 0-1.1-.3 .56 .56 0 0 0-.3 .6 .56 .56 0 0 0 .5 .5M67.8 157.7a.65 .65 0 0 1-.9-.7 .65 .65 0 0 1 1.1-.4l.1 .2a.53 .53 0 0 1 .2 .6 .53 .53 0 0 1-.5 .3M69.6 150.2v1M69.6 152.2h-2.1M73.9 153.7h-1M73.9 153.3v-1M74.1 153.2v-1M74.1 154.1l-.5-.2v-.2l.6-.2h.7M74.6 153.2v-1"/>
<path d="M74.8 153.3v-1M74.9 153.5l.3-.2a1.49 1.49 0 0 0-1.7 .2 1.49 1.49 0 0 0 1.7 .2 1.68 1.68 0 0 0-1.7 .1M74.9 153.1l.3-.2a1.49 1.49 0 0 0-1.7 .2 1.47 1.47 0 0 0 1.7 .2 1.49 1.49 0 0 0-1.7 .2 1.6 1.6 0 0 0 1.5 .3M76 155.5h2.2M76 154.6h2.2M76 156.4h2.2M76 153.8h2.2M76 157.2h2.2M76 153h2.2M76 158h2.2M76 152.2h2.2M76 158.7h2.2"/>
<path d="M76 151.6h2.2M76 159.3h2.2M76 151.1h2.2M76 159.8h2.2M76 150.7h2.2M76 150.4h2.2M76 150.3h2.2M76 150.6h2.2M76 160h2.2M76 159.6h2.2M76 150.9h2.2M76 159.1h2.2"/>
<path d="M76 151.4h2.2M76 158.4h2.2M76 152h2.2M76 157.7h2.2M76 152.7h2.2M76 156.9h2.2M76 153.5h2.2M76 154.3h2.2M76 156h2.2M76 155.2h2.2M78.2 155.7h-2.2M78.2 154.8h-2.2"/>
<path d="M78.2 156.6h-2.2M78.2 154h-2.2M78.2 157.4h-2.2M78.2 153.2h-2.2M78.2 158.2h-2.2M78.2 152.4h-2.2M78.2 158.8h-2.2M78.2 151.8h-2.2M78.2 159.4h-2.2M78.2 151.2h-2.2M78.2 159.9h-2.2M78.2 150.8h-2.2"/>
<path d="M78.2 150.5h-2.2M78.2 150.3h-2.2M78.2 159.5h-2.2M78.2 158.9h-2.2M78.2 152.5h-2.2M78.2 154.1h-2.2M78.2 157.5h-2.2M78.2 156.7h-2.2M78.2 155.8h-2.2M78.2 154.9h-2.2M78.2 153.3h-2.2M82.2 156.9h-4.1"/>
<path d="M22.9 179.6l.3-.3 .2-.5M23.4 170.5l-.2-.5-.3-.3M26.9 178.8l.2 .5 .3 .3M27.4 169.7l-.3 .3-.2 .5M76 160.1h2.2M76 160.3h2.2M76 160.2h2.2M78.2 160.2h-2.2M78.2 160.3h-2.2"/>
</g>
<path d="M67 158.1a.67 .67 0 0 0 1.2 0l-.2-.3M74.1 152.6l-.5-.3 .2-.1 .9-.1M74.7 153.6h-.6l-.5 .2 .5 .3M74.9 153.1h.1a1.07 1.07 0 0 0-1.3 .2l.2 .2M83.5 150.3h1.8M32.8 179.2h1.8M34.6 170.2h-1.8" fill="none" stroke="#000" stroke-width=".2" stroke-dasharray="1.3 .6" stroke-dashoffset=".9"/>
<path d="M66.9 157.2v1.1M66.9 158.3v1.2M66.9 158.3v1.1M68.3 159.4v-1.1M68.3 158.3v-1.1M68.3 159.5v-1.2M73.6 154.1l1.2 .2M75.2 153.7v-.1a1.49 1.49 0 0 0-1.7 .2M75.7 147.3h7.8M87.8 150.9v-1.2M25 176.2h7.8M32.8 173.2h-7.8" fill="none" stroke="#000" stroke-width=".2" stroke-dasharray="1.3 .6" stroke-dashoffset=".6"/>
<path d="M65.9 158.5h3.7M66.9 159.2v.2a.81 .81 0 0 0 1.4 0 .84 .84 0 0 0-1.4-.2M67.4 159h.4a.44 .44 0 0 1 .5 .6 .44 .44 0 0 1-.6 .3h-.3a.44 .44 0 0 1-.6-.5 .44 .44 0 0 1 .6-.4M67.8 157.4h-.5a.44 .44 0 0 0-.4 .5 .44 .44 0 0 0 .6 .4h.2a.44 .44 0 0 0 .6-.4 .44 .44 0 0 0-.5-.5M72.7 156.9h5.6M73.5 153.9l.5 .3h.9M78.3 154.5h-5.6M78.3 156.7h-5.6M78.3 153.7h-5.6M83.5 150.3v-1.3" fill="none" stroke="#000" stroke-width=".2" stroke-dasharray="1.3 .6" stroke-dashoffset=".7"/>
<path d="M74.8 152.5l.2-.1a1.07 1.07 0 0 0-1.3 .2 1.07 1.07 0 0 0 1.3 .2 1.07 1.07 0 0 0-1.3 .1 1.07 1.07 0 0 0 1.3 .2 1.07 1.07 0 0 0-1.3 .2 1.07 1.07 0 0 0 1.3 .2M74.9 153.5h.1a1.07 1.07 0 0 0-1.3 .1 1.07 1.07 0 0 0 1.3 .2M75 153.5a1.07 1.07 0 0 0-1.3 .1 1.07 1.07 0 0 0 1.3 .2M83.5 149v-2.7" fill="none" stroke="#000" stroke-width=".2" stroke-dasharray="1.3 .6" stroke-dashoffset=".2"/>
<g font-size="8.5">
<text x="51" y="68.1">A</text>
<text x="38.8" y="102.1">B</text>
<text x="202.2" y="198.3">A</text>
<text x="220.8" y="198.1">Main1</text>
</g>
<text font-size="5.1" x="204.2" y="185.4">-</text>
<g font-size="4.7">
<text x="25.5" y="21.3">1</text>
<text x="55" y="19">2</text>
<text x="77.6" y="21.3">6</text>
<text x="89.8" y="21.3">7</text>
<text x="121.3" y="21.3">8</text>
<text x="37.8" y="30.4">18</text>
<text x="120" y="37.3">14</text>
<text x="12.4" y="134.8">11</text>
<text x="22.9" y="139.1">10</text>
<text x="58.8" y="139.1">3</text>
<text x="75.8" y="139.1">8</text>
<text x="88.2" y="139.1">5</text>
<text x="106.1" y="139.1">13</text>
<text x="131.2" y="139.1">12</text>
<text x="107.4" y="155.5">9</text>
<text x="123.4" y="153.5">20</text>
<text x="47" y="167.4">15</text>
<text x="66.8" y="179.4">SCALE 1 : 2</text>
<text x="69.8" y="174.9">DETAIL B</text>
<text x="215.7" y="174.7">MSU M.&amp; I.E. DEPT.</text>
<text x="215.7" y="185.4">Robot Asembly</text>
<text x="18.4" y="197.3">SCALE 1 : 2</text>
<text x="21" y="192.7">DETAIL A</text>
<text x="261.8" y="197.1">1</text>
</g>
<g font-size="3.5">
<text x="147.4" y="11.1">ITEM NO.</text>
<text x="179.7" y="11.1">PART NUMBER</text>
<text x="220.6" y="11.1">DESCRIPTION</text>
<text x="255.4" y="11.1">QTY.</text>
<text x="153.9" y="15.1">1</text>
<text x="168.4" y="15.1">Frame Assembly</text>
<text x="227.5" y="15.1">FRA1</text>
<text x="258.2" y="15.1">1</text>
<text x="153.9" y="19.6">2</text>
<text x="168.4" y="21.4">Roller Assembly</text>
<text x="228.3" y="21.4">RA1</text>
<text x="258.2" y="21.4">1</text>
<text x="153.9" y="28">3</text>
<text x="168.4" y="28">Armor Plate</text>
<text x="228.3" y="28">AP2</text>
<text x="258.2" y="28">1</text>
<text x="153.9" y="32.6">4</text>
<text x="168.4" y="32.6">Armor Plate(Not Shown)</text>
<text x="228.3" y="32.6">AP1</text>
<text x="258.2" y="32.6">1</text>
<text x="153.9" y="37.1">5</text>
<text x="168.4" y="37.1">Gearbox Assembly</text>
<text x="226.8" y="37.1">GBA1</text>
<text x="258.2" y="37.1">2</text>
<text x="153.9" y="42.4">6</text>
<text x="168.4" y="42.4">Motor Mount</text>
<text x="220" y="46.6">1,621 RPM HD</text>
<text x="227.5" y="42.4">MM1</text>
<text x="258.2" y="42.4">1</text>
<text x="153.9" y="50.1">7</text>
<text x="168.4" y="50.1">Motor</text>
<text x="215.6" y="50.1">Premium Planetary</text>
<text x="221.7" y="53.7">Gear Motor</text>
<text x="258.2" y="50.1">1</text>
<text x="153.9" y="58.6">8</text>
<text x="168.4" y="58.6">Electrical Mounting</text>
<text x="226.8" y="58.6">EMA1</text>
<text x="258.2" y="58.6">1</text>
<text x="153.9" y="65.3">9</text>
<text x="168.4" y="65.3">6832K44</text>
<text x="217" y="63.5">48 Pitch, 36 Tooth Gear</text>
<text x="258.2" y="65.3">2</text>
<text x="219.1" y="71.3">Colson Series 2</text>
<text x="222.3" y="67.1">with Set Screw</text>
<text x="153" y="74.8">10</text>
<text x="168.4" y="74.8">Wheel Hub</text>
<text x="218.6" y="74.8">Hub, 1/2&quot; Plane</text>
<text x="258.2" y="74.8">4</text>
<text x="215.7" y="82.9">Colson Wheel 5in x</text>
<text x="227.8" y="78.4">Bore</text>
<text x="153" y="84.6">11</text>
<text x="168.4" y="84.6">Wheel</text>
<text x="226" y="86.4">1-1/4in</text>
<text x="258.2" y="84.6">4</text>
<text x="153" y="90.9">12</text>
<text x="168.4" y="90.9">Axle Rear</text>
<text x="216.9" y="95.1">AT: Tenergy NiMH</text>
<text x="228.3" y="90.9">AR1</text>
<text x="258.2" y="90.9">2</text>
<text x="153" y="100.4">13</text>
<text x="168.4" y="100.4">Battery Pack</text>
<text x="220" y="98.7">12V 4200mAh</text>
<text x="258.2" y="100.4">1</text>
<text x="219.3" y="102.2">Rechargeable</text>
<text x="220.9" y="105.7">Battery Pack</text>
<text x="153" y="112.1">14</text>
<text x="168.4" y="112.1">1375K56</text>
<text x="217.3" y="113.8">Timing Belt Pulley</text>
<text x="220.5" y="110.3">42 Tooth MXL</text>
<text x="258.2" y="112.1">4</text>
<text x="220.5" y="118.4">24 Tooth MXL</text>
<text x="153" y="120.2">15</text>
<text x="168.4" y="120.2">1254N21</text>
<text x="217.3" y="122">Timing Belt Pulley</text>
<text x="258.2" y="120.2">1</text>
<text x="153" y="131.8">16</text>
<text x="168.4" y="131.8">6383K213</text>
<text x="220.3" y="130.1">Diameter Ball</text>
<text x="223.6" y="126.5">1/4&quot; Shaft</text>
<text x="258.2" y="131.8">2</text>
<text x="219.9" y="133.6">Bearing(Roller</text>
<text x="223" y="137.1">Assembly)</text>
<text x="153" y="143.5">17</text>
<text x="168.4" y="143.5">1375K45</text>
<text x="218.6" y="141.7">24 Tooth Timing</text>
<text x="258.2" y="143.5">1</text>
<text x="153" y="149.8">18</text>
<text x="168.4" y="149.8">Roller Attachment 2</text>
<text x="223.2" y="145.2">Belt Pulley</text>
<text x="231.1" y="149.8">-</text>
<text x="258.2" y="149.8">2</text>
<text x="153" y="154.1">19</text>
<text x="168.4" y="154.1">FrontAxle</text>
<text x="231.1" y="154.1">-</text>
<text x="258.2" y="154.1">2</text>
<text x="153" y="158.6">20</text>
<text x="168.4" y="158.6">5912K15</text>
<text x="219" y="158.6">Sleeve Bearing</text>
<text x="258.2" y="158.6">4</text>
<text x="153" y="163.9">21</text>
<text x="168.4" y="163.9">7421K4</text>
<text x="220" y="163.9">Thrust Bearing</text>
<text x="258.2" y="163.9">2</text>
<text x="153" y="169.2">22</text>
<text x="168.4" y="169.2">98585A109</text>
<text x="219.4" y="169.2">Retaining Ring</text>
<text x="258.2" y="169.2">4</text>
</g>
<g font-size="3.4">
<text x="200.8" y="180.5">TITLE:</text>
<text x="202" y="190.8">SIZE</text>
<text x="210.8" y="190.9">DWG. NO.</text>
<text x="259.8" y="191">REV</text>
<text x="202.1" y="204.4">SCALE: 1:8</text>
<text x="221" y="204.5">WEIGHT:</text>
<text x="247.8" y="204.4">SHEET 1 OF 1</text>
</g>
<g font-size="3.2">
<text x="158.8" y="200.4">-</text>
<text x="44.2" y="210.4">5</text>
<text x="94.6" y="210.3">4</text>
<text x="143.1" y="210.4">3</text>
<text x="193.2" y="210.3">2</text>
<text x="245.4" y="210.6">1</text>
</g>
<text font-size="3" x="14" y="213.5">SOLIDWORKS Educational Product. For Instructional Use Only.</text>
<g font-size="2.5">
<text x="178" y="178.2">KF</text>
<text x="194.1" y="177.8">-</text>
</g>
<text font-size="2.4" x="123.6" y="170.8">UNLESS OTHERWISE SPECIFIED:</text>
<g font-size="2.2">
<text x="122.5" y="173.7">DIMENSIONS ARE IN INCHES</text>
<text x="178.8" y="171.8">NAME</text>
<text x="190.6" y="172.5">DATE</text>
<text x="122.5" y="176.4">TOLERANCES:</text>
<text x="122.5" y="179">FRACTIONAL</text>
<text x="137.8" y="179">1/16&quot;</text>
<text x="157.8" y="177.8">DRAWN</text>
<text x="122.5" y="184.3">TWO PLACE DECIMAL</text>
<text x="122.5" y="181.7">ANGULAR: MACH</text>
<text x="143.6" y="181.7">5 BEND</text>
<text x="149.5" y="184.3">0.03&quot;</text>
<text x="154.4" y="181.7">1</text>
<text x="157.5" y="182.5">CHECKED</text>
<text x="122.5" y="187">THREE PLACE DECIMAL</text>
<text x="149.4" y="187">0.005&quot;</text>
<text x="157.6" y="187.2">ENG APPR.</text>
<text x="122.6" y="197">COMMENTS:</text>
<text x="157.4" y="192.2">MFG APPR.</text>
</g>
<g font-size="2.1">
<text x="105.8" y="204.5">NEXT ASSY</text>
<text x="126.4" y="204.3">DO NOT SCALE DRAWING</text>
</g>
<g font-size="2">
<text x="59.8" y="189.2">THE INFORMATION CONTAINED IN THIS</text>
<text x="59.8" y="191.7">DRAWING IS THE SOLE PROPERTY OF</text>
<text x="62.8" y="186.5">PROPRIETARY AND CONFIDENTIAL</text>
<text x="122.5" y="190.4">INTERPRET GEOMETRIC</text>
<text x="59.8" y="194.2">&lt;INSERT COMPANY NAME HERE&gt;. ANY</text>
<text x="59.8" y="196.8">REPRODUCTION IN PART OR AS A WHOLE</text>
<text x="122.5" y="192.9">TOLERANCING PER:</text>
<text x="157.7" y="197">MATERIAL</text>
<text x="59.8" y="199.3">WITHOUT THE WRITTEN PERMISSION OF</text>
<text x="59.8" y="201.8">&lt;INSERT COMPANY NAME HERE&gt; IS</text>
<text x="59.8" y="204.3">PROHIBITED.</text>
</g>
</svg>
